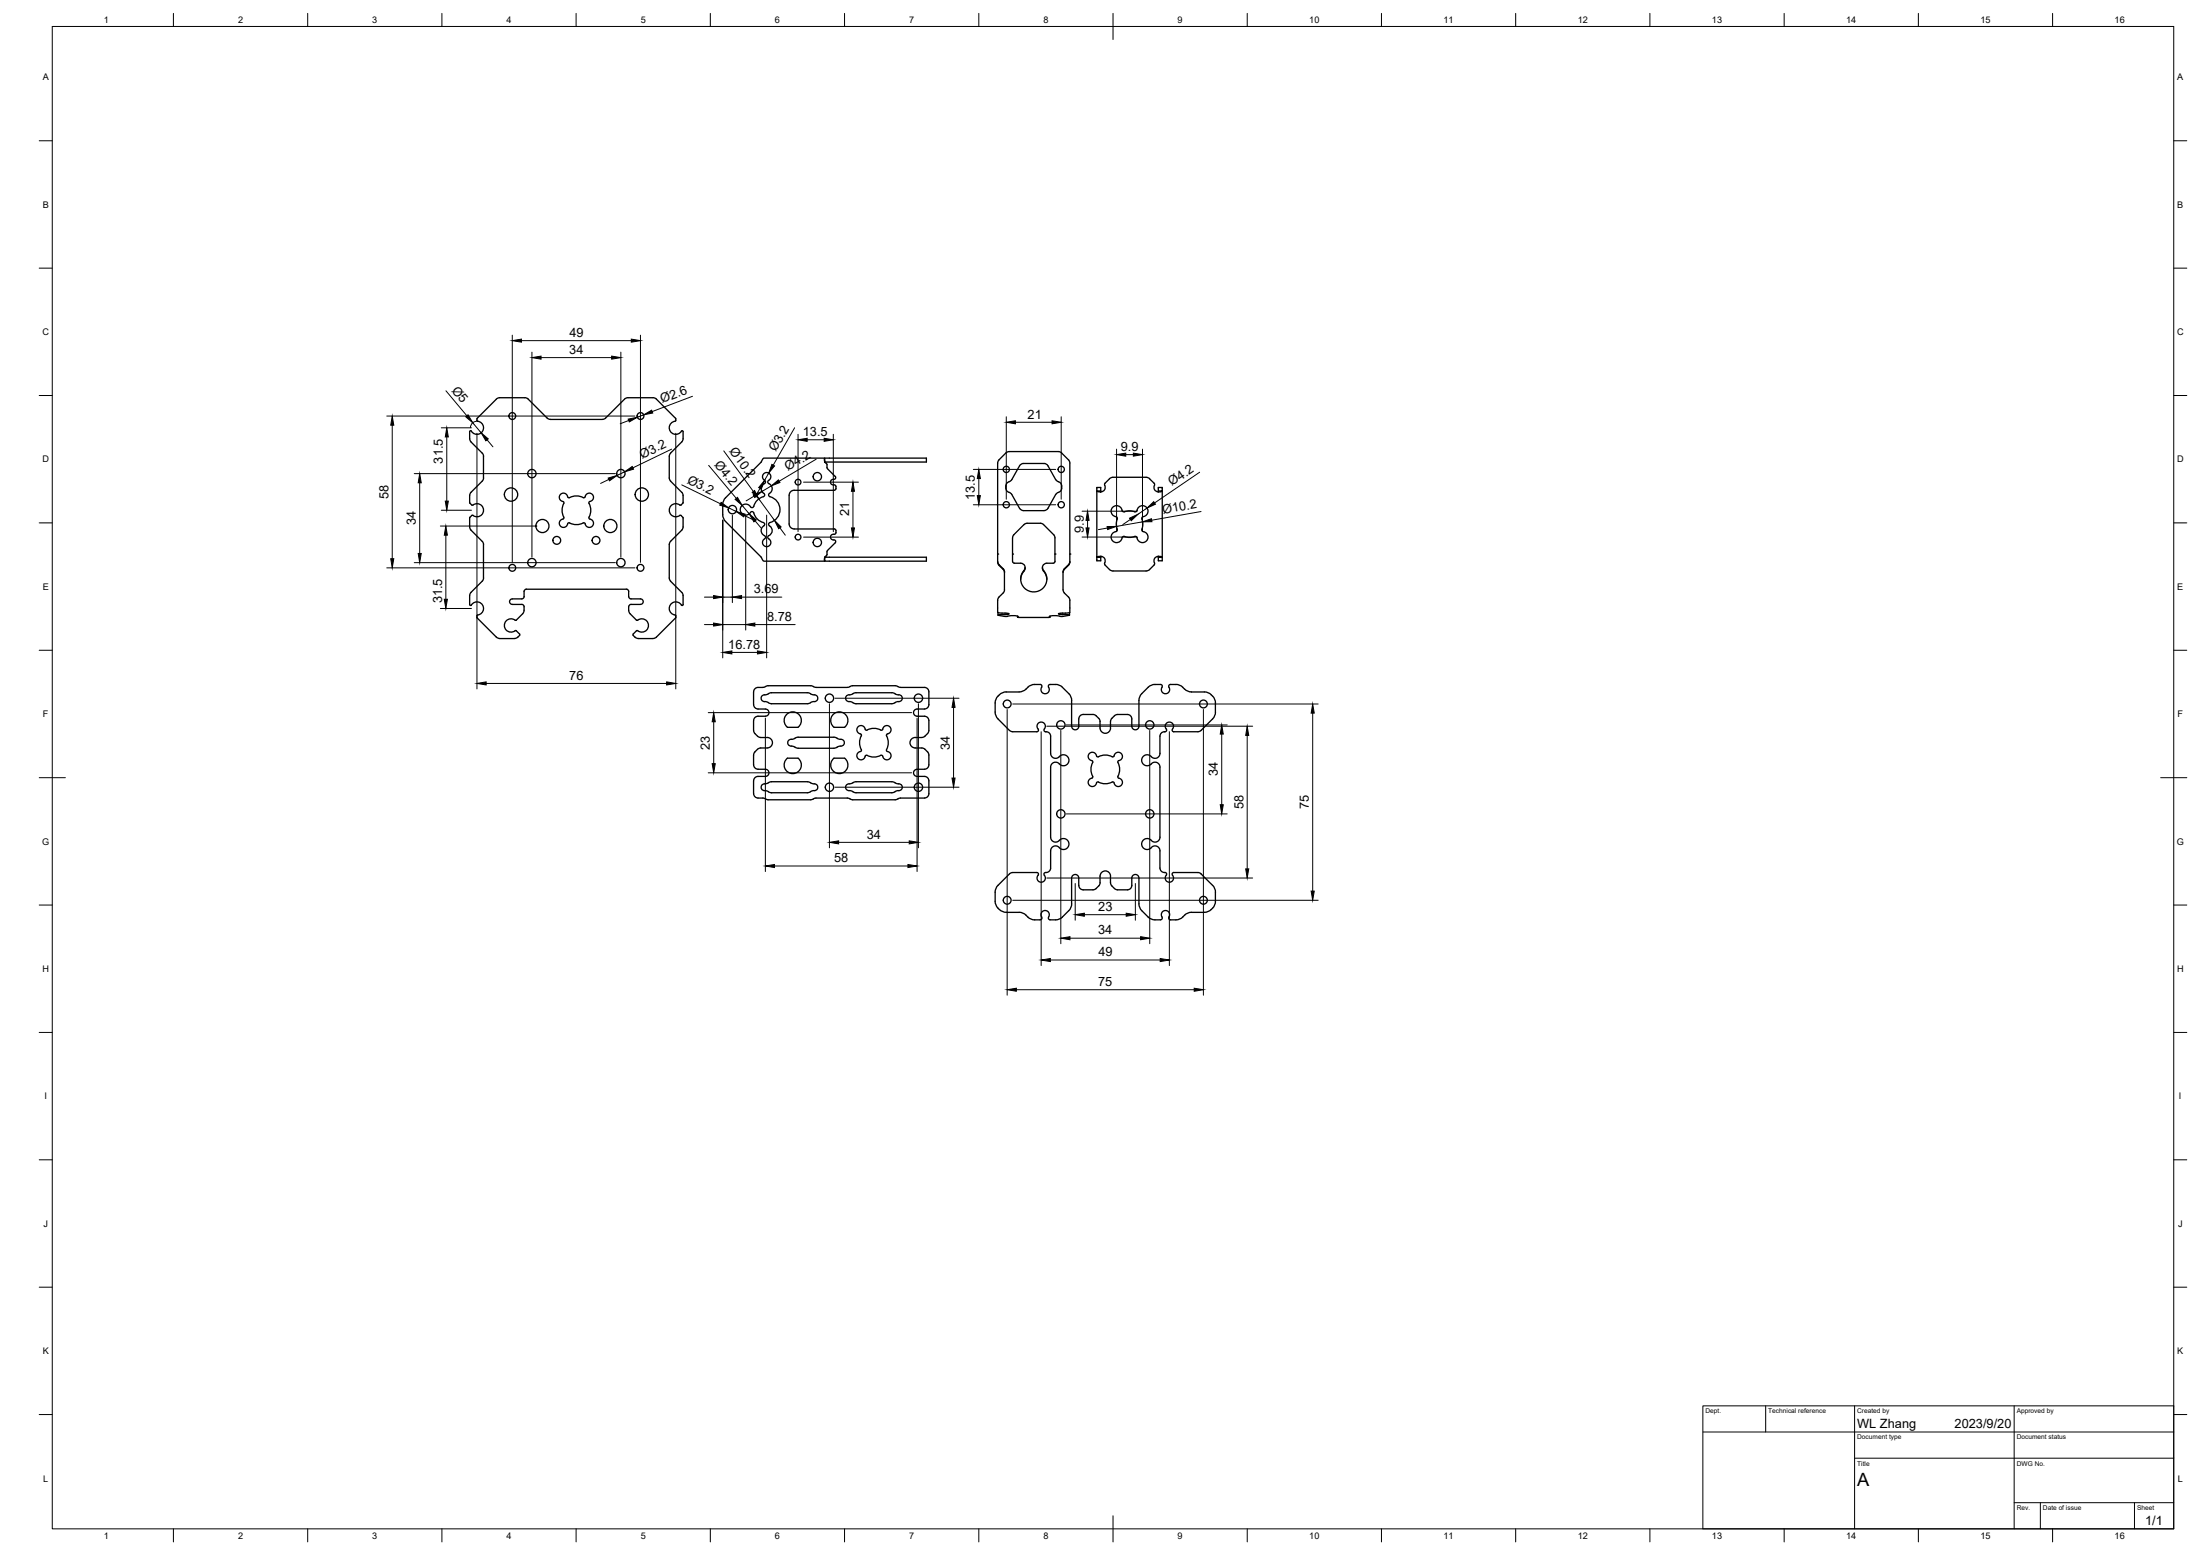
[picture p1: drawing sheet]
<svg xmlns="http://www.w3.org/2000/svg" width="841mm" height="594mm" viewBox="0 0 841 594" stroke-linecap="round" stroke-linejoin="round" font-family="sans-serif">
<!-- layer: Visible -->
<g fill="none" stroke="#000" stroke-width=".51">
<path d="M189.7 152.5l-7.3 7.3v1a2.6 2.6 0 0 1 2.1 4 2.6 2.6 0 0 1-4.5-.3l-.5 .4 .2 3.3 4.7 4.9 .4 1.2v8.6l-.5 .9-4.6 4.9-.2 3.3 1 1a2.6 2.6 0 0 1 3.6 .1 2.6 2.6 0 0 1 0 3.6 2.6 2.6 0 0 1-3.6 .1l-1 1.1 .2 4.1 4.7 4.8 .4 1.2M189.7 152.5l1.4-.6 9.9 .1 .9 .5M201.9 152.5l7.3 7.3M209.2 159.7l1.2 .5h19.9l1.2-.5M238.7 152.5l-7.2 7.3M238.7 152.5l1.4-.6 9.9 .1 .9 .5M250.9 152.5l7.4 7.3v1a2.56 2.56 0 0 0-2.2 3.8 2.56 2.56 0 0 0 4.4 .1M260.5 164.7l.4-.1 .3 .3M261.1 164.9v2.7l-.2 .9-4.6 4.6-.4 .9-.1 8.6 .6 1.2 4.5 4.6 .2 .9v2.7M315.2 175l.1 1.5zM315.3 176.5h38.8v-1.5h-62.1l-1 1.5-14 14-.7 1.8v4.8l1.1 2.1 13.6 13.7 1 1.5h23.3v-1.5l.8-.8 .1-1.6 3.1-3.1 .2-.5-.2-.5a1.41 1.41 0 0 1-1.8-1.5l.7-.7a1.02 1.02 0 0 0 1.4-.7l-.1-1-.6-.4M315.3 176.5l.8 .8 .1 1.6 3.1 3.1"/>
<path d="M381.9 175.7l3-2.9 .9-.3 19.1 .1 .9 .4 2.7 2.7M381.9 175.7l-.5 1.2v37.9l.5 1.1M389.8 177.9l-3.2 5.6a2.86 2.86 0 0 0-2.1 3 2.95 2.95 0 0 0 2.1 2.1l3.2 5.6M389.8 177.9l.8-.7 .7-.1 8.5 .1 .8 .7 3.2 5.6a2.86 2.86 0 0 1 2.1 3 2.95 2.95 0 0 1-2.1 2.1l-3.2 5.6-.8 .7-8.6 .2-.9-.4-.5-.5M408.5 175.7l.5 1.2v37.9l-.5 1.1M214.1 189a1.7 1.7 0 0 1 1.9-.5 1.7 1.7 0 0 1 1.1 1.5l.3 .2a6.9 6.9 0 0 1 6-.1 1.85 1.85 0 0 1 1.3-1.5 1.85 1.85 0 0 1 1.9 .4 1.91 1.91 0 0 1-1.4 2.8l-.1 .2a6.8 6.8 0 0 1 .1 6 1.85 1.85 0 0 1 1.5 1.3 1.85 1.85 0 0 1-.5 1.9 1.91 1.91 0 0 1-2.8-1.4l-.1-.1a6.9 6.9 0 0 1-6 .1 1.85 1.85 0 0 1-1.3 1.5 1.85 1.85 0 0 1-1.9-.4 1.91 1.91 0 0 1 1.4-2.9l.1-.1a6.9 6.9 0 0 1-.1-6.1 1.91 1.91 0 0 1-1.4-2.8zM261.1 197.9l-.1 4.1-4.7 4.8-.4 1.2M261.2 192l-1 1a2.6 2.6 0 0 0-3.6 .1 2.6 2.6 0 0 0 0 3.6 2.6 2.6 0 0 0 3.6 .1l1 1.1M291.8 189.8a6.1 6.1 0 0 0-4 4l-.5 .1a2.33 2.33 0 0 0-4.1-.1 2.14 2.14 0 0 0 1 2.8 2.14 2.14 0 0 0 2.9-1l.7-.1a6.7 6.7 0 0 0 4.4 4.5l.1 .5a2.46 2.46 0 0 0-1.3 2.3 2.46 2.46 0 0 0 1.6 2.2l-.3 .9M292.3 183.5l.3 .9a2.46 2.46 0 0 0-1.6 2.2 2.46 2.46 0 0 0 1.3 2.3l-.1 .5-.4 .4M292.3 183.5a1.62 1.62 0 0 1-.3-2.5 1.62 1.62 0 0 1 2.6 .3 1.62 1.62 0 0 1-.9 2.4l-.1 .7a2.45 2.45 0 0 1 1.6 2.2 2.45 2.45 0 0 1-1.4 2.3l.1 .5 .4 .4M294.3 189.8a5.1 5.1 0 0 1 3.9 5.1 5.1 5.1 0 0 1-4.1 4.9l-.3 .7a2.39 2.39 0 0 1 .5 3.9 .86 .86 0 0 0-.8 .8 .86 .86 0 0 0 .7 .9 1.6 1.6 0 0 1-.1 2.4 1.6 1.6 0 0 1-2.3-.3 1.6 1.6 0 0 1 .5-2.4"/>
<path d="M301.7 189.2v11M303.6 187.3l-1.4 .6-.5 1.3M319.3 182a.87 .87 0 0 1-.1 1.1 .87 .87 0 0 1-1.1 .1 1.17 1.17 0 0 0-.5 1.6 1.17 1.17 0 0 0 1.6 .5l.3 .4 .1 1-.7 .6h-15.3M419.3 187.6h1.5v.3zM420.8 187.6v-1.4h-1.5v26.7l1.5-.4M433.7 195.5a6.2 6.2 0 0 0-4.2 0h-.2a3.3 3.3 0 0 0-2.5-2.3 2.18 2.18 0 0 0-2 2.2 2.18 2.18 0 0 0 2.1 2.1l.2 .6a6.3 6.3 0 0 0 0 4.5v.2a3.2 3.2 0 0 0-2.3 2.5 2.19 2.19 0 0 0 2.2 2 2.19 2.19 0 0 0 2.1-2.2l.6-.2a5.4 5.4 0 0 0 4 .1M433.8 195.5h.6a3.2 3.2 0 0 1 2.5-2.3 2.18 2.18 0 0 1 2 2.2 2.18 2.18 0 0 1-2.2 2.1l-.2 .6a6.3 6.3 0 0 1 0 4.5l.1 .2a3.2 3.2 0 0 1 2.3 2.5 2.18 2.18 0 0 1-2.3 2 2.18 2.18 0 0 1-2.1-2.2l-.7-.1M441.2 184.6l-1.7-1.7-1-.5-13-.1-1.1 .4-2.1 2.2a2.07 2.07 0 0 1-1.1 3h-.4M441.2 184.6l.2 .3a2.07 2.07 0 0 0 1.1 3h.3M442.8 186.2h1.5v1.4h-1.5zM442.8 187.6v.3M442.8 187.9l1.5-.3v26.6h-1.5v-1.3"/>
<path d="M184.8 208v13.2l-.5 .8-4.6 4.9-.2 4.1 .5 .3a2.6 2.6 0 0 1 4.5-.2 2.6 2.6 0 0 1-2.1 4v1l7.3 7.3 1.4 .5M255.8 208l.1 13.2 .5 .8 4.5 4.6 .2 .9v3.5M301.7 200.2l.5 1.3 1.4 .6M303.6 202.1h15.3M315.3 212.9h38.8v1.5h-38.8zM381.4 214.5l.3 .9 2 2.1 .3 1v7.2l-2.6 3.3v5M381.9 216l1.8 1.8 .3 .9M387.6 204.3l4.4-4.3 5.7-.1 1.2 .5 3.9 3.9M387.6 204.3l-.5 1.2v9l.2 .5 .5 .2M391.9 216.8l-.1 .9a6.3 6.3 0 0 0-1.6 3.7M398.5 216.8v.3M398.5 217.1l.1 .6a6.3 6.3 0 0 1 1.6 3.7"/>
<path d="M402.8 204.3l.5 1.2v9.3l-.7 .4h-2.4a1.83 1.83 0 0 0-1.7 1.4 1.83 1.83 0 0 0 1 2 5 5 0 0 1-1.5 6.6 5 5 0 0 1-6.6-.8 5 5 0 0 1 .3-6.8 1.66 1.66 0 0 0-1.5-2.4h-2.4M406.9 217.3l-.5 1.2v6.8l.5 1.2M406.9 217.5l-.5 1.2M408.5 216l-1.6 1.5M409 214.5l-.3 .9-1.8 1.9M419.3 212.9h1.5v1.3h-1.5zM420.8 212.5v.4M420.8 212.5a1.76 1.76 0 0 1 1.4 2.8l.2 .5M422.4 215.9l2 1.9 1.1 .3h13l1-.5 1.7-1.7M442.8 212.5v.4M442.8 212.5l1.5 .4h-1.5M442.8 212.5a1.76 1.76 0 0 0-1.4 2.8l-.2 .5"/>
<path d="M196.9 236.9a2.55 2.55 0 0 0-3.4 .3 2.55 2.55 0 0 0 0 3.5 2.55 2.55 0 0 0 3.4 .3M199.8 234.5l-2.4 2.4h-.5M200.3 231.8v1.7l-.5 1M200.4 231.8l-.6-.8-4-.1a1.05 1.05 0 0 1-1-1 1.05 1.05 0 0 1 1-1.1h3.7l.6-.3 .3-2.9 .8-.5h38.2l.9 .5 .3 2.9 .6 .3h3.6a1.06 1.06 0 0 1 1.1 1.1 1.06 1.06 0 0 1-1.1 1h-3.6l-.6 .3-.3 .6M240.3 231.8l.4 2.4 2.7 2.8a2.65 2.65 0 0 1 3.7 .1 2.65 2.65 0 0 1 0 3.7 2.65 2.65 0 0 1-3.7 .1l-.1 .1M260.5 231.1a2.56 2.56 0 0 0-4.4 .2 2.56 2.56 0 0 0 2.2 3.8v1l-7.4 7.3-1.3 .5M261.2 231l-.3 .3-.4-.2M381.4 234l4.3 .4-.4 .3-3.8 .3 3.7 .5M381.5 234.1v.9M389 235.4v.4M401.4 235.4v.4M406.9 226.5l1.6 1.6 .4 .9v5"/>
<path d="M408.9 234.1v.9M408.9 234l-4.3 .5 4.3 .5-2.8 .5a10.1 10.1 0 0 0-5 0l.3 .3-11.8 .1-.6-.1 .2-.4-1-.2-3 .3M191.1 244h5.5M196.9 240.9l.5 .1M197.4 241l1.2 1.2a2.06 2.06 0 0 1-2 1.7M243.3 241l-1.2 1.2a2.14 2.14 0 0 0 2 1.7M244.1 244h5.5M288.1 264.3v4.9M288.1 275.3v3.8M288.1 279l.5 1.3 1.6 1.3 3.1 .1a2.01 2.01 0 0 1 2 2.1 2.01 2.01 0 0 1-2 2l-3.1 .1-1.8 1.6-.3 .9M288.1 269.2l.2 .8 1 .8 3.3 .1M292.3 265.4a1.33 1.33 0 0 0-1.3 1.6 1.33 1.33 0 0 0 1.7 1l1 .4"/>
<path d="M292.6 273.6l-3.3 .1-1 .8-.2 .8M292.6 270.9a1.37 1.37 0 0 1 1.4 1.3 1.37 1.37 0 0 1-1.4 1.4M292.6 262.3l-1 .3a3.2 3.2 0 0 0-3 .5l-.5 1.2M292.7 262.3l1-.3h16.2l1 .3M293.7 265l1.3-.4 13.9 .1 2.4 .8M293.7 265.1l-1.4 .4M300.9 272.8a3.3 3.3 0 0 1 4.7 .4 3.3 3.3 0 0 1-.5 4.6h-4.1a3.3 3.3 0 0 1-.1-5zM310.9 262.3l1 .3h12M311.2 265.4a1.33 1.33 0 0 1 1.4 1.6 1.33 1.33 0 0 1-1.7 1l-2.3 .9h-13.6l-1.3-.4M318.7 272.8a3.3 3.3 0 0 1 4.7 .4 3.3 3.3 0 0 1-.5 4.6h-4.1a3.3 3.3 0 0 1-.1-5zM324.6 265.4a1.33 1.33 0 0 0-1.3 1.6 1.33 1.33 0 0 0 1.7 1l1 .4M324.9 262.3l-1 .3"/>
<path d="M325 262.3l1-.3h16.2l1 .3M326 265l.9-.3 14-.1 2.7 .9M326 265.1l-1.4 .4M331.5 278.9h-.5a1.85 1.85 0 0 0-1.2-1.5 1.85 1.85 0 0 0-1.9 .4 1.94 1.94 0 0 0 1.4 2.9v.4M336.7 278.9a5.5 5.5 0 0 0-5.2 0M336.7 278.9h.5a1.85 1.85 0 0 1 1.2-1.5 1.85 1.85 0 0 1 1.9 .4 1.94 1.94 0 0 1-1.4 2.9v.4M343.2 262.3l1 .3h9.2l1.2 .5 .5 1.2v4.9l-.2 .8-1 .8-3.3 .1a1.37 1.37 0 0 0-1.4 1.4 1.37 1.37 0 0 0 1.4 1.3h2.8l1.2 .5 .5 1.2v3.8l-.3 .9-1.8 1.6-3.1 .2a1.99 1.99 0 0 0-2 2 1.99 1.99 0 0 0 2 1.9l3.1 .2 1.8 1.6 .3 .9v3.8l-.5 1.2-1.2 .5h-2.8a1.37 1.37 0 0 0-1.4 1.4 1.37 1.37 0 0 0 1.4 1.3l3.3 .1 1 .8 .2 .8v4.9M343.5 265.4a1.33 1.33 0 0 1 1.4 1.6 1.33 1.33 0 0 1-1.7 1l-2.3 .9h-13.6l-1.3-.4M380.4 272l.8 2.3 5.3 5.1 9.9 .2 .6-.7a1.68 1.68 0 0 1-.1-2.5 1.68 1.68 0 0 1 2.5 .3l.2 .9-.4 .9a.84 .84 0 0 0 .2 1 .84 .84 0 0 0 1 .1l.7 .5 .5 .7v7a1.97 1.97 0 0 0 1.5 1.9 1.97 1.97 0 0 0 2.2-1 2.13 2.13 0 0 1 3 .7 2.13 2.13 0 0 1-.7 3 2.13 2.13 0 0 1-3-.9 1.89 1.89 0 0 0-3 1.6v26.7a1.97 1.97 0 0 0 1.5 1.9 1.97 1.97 0 0 0 2.2-1 2.13 2.13 0 0 1 3 .7 2.13 2.13 0 0 1-.7 3 2.13 2.13 0 0 1-3-.9 1.89 1.89 0 0 0-3 1.6v6.5a2.12 2.12 0 0 1-2.3 1.9l-.2 .4a1.74 1.74 0 0 1 .3 2.2 1.74 1.74 0 0 1-2.1 .8 1.89 1.89 0 0 1-.3-3l-.7-.6-9.8 .2-5.3 5.1-.8 2.3M382 265.4l-.8 .9-.6 1.3-.2 4.4M389.6 264.4h-5.4l-2.1 1M392.9 262.6l-1.5 1.2-1.8 .5"/>
<path d="M397.6 261.5l-3 .1-1.7 1M397.6 261.5l.7 .6a1.7 1.7 0 0 0 .1 2.5 1.7 1.7 0 0 0 2.5-.3l.2-.9-.3-1.3 .2-.4 2.5-.2M403.6 261.5l1.4 .3 1.2 .8M406.1 262.6l2.8 2.8 .8 2.2M409.7 267.6v9.9M419 273.4l1.4 1.6 .1 3.2M419 273.5l-1.2-.5-4.6 .2-.7 1-.1 3.3a1.37 1.37 0 0 1-1.4 1.3 1.37 1.37 0 0 1-1.3-1.3M420.5 278.2a2 2 0 0 0 2 2 2 2 0 0 0 2-2M431 273h-3.8l-1.2 .4-1.3 1.6-.2 3.2M438.9 262.6l-2.7 2.8-.7 1.3-.1 10.8a1.37 1.37 0 0 1-1.4 1.3 1.37 1.37 0 0 1-1.3-1.3l-.1-3.3-.8-1-.8-.2M438.9 262.6l2.1-1.1h2.9l.4 .6a1.7 1.7 0 0 0 .1 2.5 1.7 1.7 0 0 0 2.5-.3l.2-.9-.3-1.3 .4-.6 3.3 .1 1.7 1M445.1 279.6l-.8 .2-.8 1-.1 7a1.97 1.97 0 0 1-1.5 1.9 1.97 1.97 0 0 1-2.2-1 2.13 2.13 0 0 0-2.9 .7 2.13 2.13 0 0 0 .7 3 2.13 2.13 0 0 0 3-.9 1.89 1.89 0 0 1 2.9 1.6v26.7a1.96 1.96 0 0 1-1.5 1.9 1.96 1.96 0 0 1-2.2-1 2.13 2.13 0 0 0-2.9 .7 2.13 2.13 0 0 0 .7 3 2.13 2.13 0 0 0 3-.9 1.89 1.89 0 0 1 2.9 1.6l.1 7 .8 1 .8 .2"/>
<path d="M452.1 262.6l.7 .7M452.9 263.3l2.1 1 6.4 .2 1.3 .6 .8 .9M463.5 274.7l-4.4 4.3-.8 .5-9.6 .1-.6-.7a1.73 1.73 0 0 0 .3-2.1 1.73 1.73 0 0 0-2.1-.8 1.87 1.87 0 0 0-.3 2.9l-.2 .5-.7 .2M463.6 266l1 2.1v3.9M464.7 272l-.3 1.5-.8 1.1M288.1 288.5v3.7M288.1 298.3v4.9M288.1 292.2l.2 .8 1 .8 3.3 .1M292.6 296.6l-3.3 .1-1 .8-.2 .8M292.6 293.9a1.37 1.37 0 0 1 1.4 1.4 1.37 1.37 0 0 1-1.4 1.3M293.7 299.1l1.3-.4h13.6l1.9 .7a1.49 1.49 0 0 1 1.8 .5 1.49 1.49 0 0 1-.1 1.8l-1 .4M293.7 299l-.6 .4a1.49 1.49 0 0 0-1.8 .5 1.49 1.49 0 0 0 .1 1.8l.9 .4"/>
<path d="M300.6 290.1l.4-.4h4.1a3.3 3.3 0 0 1 .5 4.6 3.3 3.3 0 0 1-4.7 .5 3.3 3.3 0 0 1-.3-4.7zM318.4 290.1l.4-.4h4.1a3.3 3.3 0 0 1 .5 4.6 3.3 3.3 0 0 1-4.7 .5 3.3 3.3 0 0 1-.3-4.7zM318.8 281.7l-13.7-.1-1.9 .8a1.48 1.48 0 0 0-1.7 .5 1.48 1.48 0 0 0 0 1.8l3.6 1.1 13.7 .1M318.8 281.6l1.9 .8a1.48 1.48 0 0 1 1.7 .5 1.48 1.48 0 0 1 0 1.8l-3.6 1.1M326 299.1l1.3-.4h13.6l1.9 .7a1.49 1.49 0 0 1 1.8 .5 1.49 1.49 0 0 1-.1 1.8l-1 .4M326 299l-.6 .4a1.49 1.49 0 0 0-1.8 .5 1.49 1.49 0 0 0 .1 1.8l.9 .4M329.3 281.1a5.5 5.5 0 0 0 0 5.3M329.3 286.4v.4a1.85 1.85 0 0 0-1.5 1.3 1.85 1.85 0 0 0 .4 1.9 1.91 1.91 0 0 0 2.8-1.4h.5M336.7 288.6a5.5 5.5 0 0 1-5.2 0M338.9 281.1a5.5 5.5 0 0 1 0 5.3M338.9 286.4v.4a1.85 1.85 0 0 1 1.5 1.3 1.85 1.85 0 0 1-.4 1.9 1.91 1.91 0 0 1-2.8-1.4h-.5M425.9 288.7l-.4 .5a6.9 6.9 0 0 0-6.1-.1 1.85 1.85 0 0 0-1.2-1.5 1.85 1.85 0 0 0-1.9 .4 1.91 1.91 0 0 0 1.4 2.8l.1 .2a6.9 6.9 0 0 0-.1 6 1.85 1.85 0 0 0-1.5 1.3 1.85 1.85 0 0 0 .4 1.9 1.91 1.91 0 0 0 2.8-1.4l.2-.1a6.9 6.9 0 0 0 6 .1l.3 .3"/>
<path d="M425.9 288.8a1.64 1.64 0 0 1 1.9-1.3 1.64 1.64 0 0 1 1.3 1.7 1.64 1.64 0 0 1-1.6 1.5l-.2 .3a6.9 6.9 0 0 1 .1 6 1.85 1.85 0 0 1 1.5 1.3 1.85 1.85 0 0 1-.5 1.9l-1.3 .2-.8-.4-.4-.9M288.1 303.2l.5 1.2a3.3 3.3 0 0 0 3 .5l2 .7 16.3-.1 1-.3M292.3 302l1.4 .5M311.3 302l-2.7 .9h-13.6l-1.3-.4M323.9 304.9h-12l-1 .3M323.9 304.9l2 .7 16.3-.1 1-.3M324.6 302l1.4 .5M343.6 302l-2.7 .9h-13.6l-1.3-.4M355.1 303.2l-.2 .8-1 .8-9.7 .1-1 .3M409.7 335.5v9.8M409.7 335.5a1.37 1.37 0 0 1 1.3-1.4 1.37 1.37 0 0 1 1.4 1.4v2.8M412.4 338.3l.2 .8 1 .8 4.2 .1 1.2-.5"/>
<path d="M420.5 334.7l-.1 3.2-1.4 1.6M420.5 334.7a2 2 0 0 1 2-2 2 2 0 0 1 2 2M424.5 334.7l.2 3.2 1.6 1.8 .9 .3h3.8M432.7 338.3v-2.8a1.37 1.37 0 0 1 1.3-1.4 1.37 1.37 0 0 1 1.4 1.4v9.8l.5 1.8 3 3.2 1.2 .8 3.5 .3 .7-.6a1.72 1.72 0 0 1 0-2.3 1.72 1.72 0 0 1 2.3-.3l.5 1.3-.3 1.3 .6 .6 3.1-.1 1.3-.6 1-1.1M432.7 338.3l-.5 1.2-1.2 .5M445.1 333.3l.7 .2 .2 .4a1.73 1.73 0 0 0-.4 2.2 1.73 1.73 0 0 0 2.1 .8 1.91 1.91 0 0 0 .4-3l.6-.6 9.6 .1 .8 .4 4.4 4.5M463.6 338.2l.8 1.2 .3 1.5M380.4 340.9l.2 4.4 1.4 2.2M382.1 347.5l2.1 1 5.4 .1M389.6 348.5a4.8 4.8 0 0 1 3.7 2.2l1.7 .7h2.6M397.6 351.4l.7-.6a1.72 1.72 0 0 1 0-2.3 1.72 1.72 0 0 1 2.3-.3l.5 .8-.3 1.8 .2 .4 2.5 .2M409.7 345.3l-.3 1.4-.8 1.2-2.8 2.8-2.2 .7"/>
<path d="M463.5 347l-2.1 1.4-6.4 .2-2.1 1M464.6 340.9v3.9l-1 2.1"/>
<circle cx="195.8" cy="158.9" r="1.3"/>
<circle cx="244.8" cy="158.9" r="1.3"/>
<circle cx="384.7" cy="179.3" r="1.2"/>
<circle cx="405.7" cy="179.3" r="1.2"/>
<circle cx="195.4" cy="188.9" r="2.55"/>
<circle cx="203.3" cy="180.9" r="1.6"/>
<circle cx="237.4" cy="180.9" r="1.6"/>
<circle cx="245.4" cy="188.9" r="2.55"/>
<circle cx="280" cy="194.7" r="1.6"/>
<circle cx="305.1" cy="184.2" r="1.09"/>
<circle cx="312.5" cy="182.1" r="1.6"/>
<circle cx="384.7" cy="192.8" r="1.2"/>
<circle cx="405.7" cy="192.8" r="1.2"/>
<circle cx="195.8" cy="216.9" r="1.3"/>
<circle cx="203.3" cy="215" r="1.6"/>
<circle cx="207.4" cy="201" r="2.51"/>
<circle cx="212.8" cy="206.4" r="1.49"/>
<circle cx="227.8" cy="206.4" r="1.49"/>
<circle cx="233.3" cy="201" r="2.51"/>
<circle cx="237.4" cy="215" r="1.6"/>
<circle cx="244.8" cy="216.9" r="1.3"/>
<circle cx="305.1" cy="205.2" r="1.09"/>
<circle cx="312.5" cy="207.2" r="1.6"/>
<circle cx="317.1" cy="266.7" r="1.6"/>
<circle cx="351.1" cy="266.7" r="1.6"/>
<circle cx="385" cy="268.9" r="1.49"/>
<circle cx="405.5" cy="276.9" r="1.6"/>
<circle cx="439.5" cy="276.9" r="1.6"/>
<circle cx="460" cy="268.9" r="1.49"/>
<circle cx="317.1" cy="300.8" r="1.6"/>
<circle cx="351.1" cy="300.8" r="1.6"/>
<circle cx="405.5" cy="310.9" r="1.6"/>
<circle cx="439.5" cy="310.9" r="1.6"/>
<circle cx="385" cy="343.9" r="1.49"/>
<circle cx="460" cy="343.9" r="1.49"/>
</g>
<g fill="#000">
<circle cx="315.3" cy="212.9" r=".25"/>
<circle cx="381.4" cy="211.7" r=".25"/>
<circle cx="387.1" cy="211.7" r=".25"/>
<circle cx="403.3" cy="211.7" r=".25"/>
<circle cx="409" cy="211.7" r=".25"/>
</g>
<!-- layer: BORDER -->
<g fill="none" stroke="#000" stroke-width=".38">
<path d="M20 10.1h811v574h-811zM66.3 5.1v5M117.6 5.1v5M168.9 5.1v5M220.2 5.1v5M271.5 5.1v5M322.9 5.1v5M374.2 5.1v5M425.5 5.1v10M476.8 5.1v5M528.1 5.1v5M579.4 5.1v5"/>
<path d="M630.7 5.1v5M682.1 5.1v5M733.4 5.1v5M784.7 5.1v5M15 53.8h5M831 53.8h5M15 102.4h5M831 102.4h5M15 151.1h5M831 151.1h5M15 199.8h5M831 199.8h5"/>
<path d="M15 248.4h5M831 248.4h5M15 297.1h10M826 297.1h10M15 345.8h5M831 345.8h5M15 394.4h5M831 394.4h5M15 443.1h5M831 443.1h5M15 491.8h5M831 491.8h5"/>
<path d="M15 540.4h5M831 540.4h5M425.5 579.1v10M66.3 584.1v5M117.6 584.1v5M168.9 584.1v5M220.2 584.1v5M271.5 584.1v5M322.9 584.1v5M374.2 584.1v5M476.8 584.1v5M528.1 584.1v5"/>
<path d="M579.4 584.1v5M630.7 584.1v5M682.1 584.1v5M733.4 584.1v5M784.7 584.1v5"/>
</g>
<!-- layer: TITLEBLOCK -->
<path d="M651 537.1h180v47h-180zM675 537.1v10M709 537.1v47M770 537.1v47M651 547.1h180M709 557.1h122M770 574.1h61M780 574.1v10M816 574.1v10" fill="none" stroke="#000" stroke-width=".38"/>
<!-- layer: FD_Dimensions -->
<g fill="none" stroke="#000" stroke-width=".38">
<path d="M195.8 128.1v86.8M199.3 130.1h42M203.3 134.5v78.3M206.8 136.6h27M237.3 134.5v78.3M244.8 128.1v86.8M147.8 159h94.9M170.5 149.3l8 9.5M246.1 158.5l-2.5 .9M264.7 151.4l-15.4 5.8M384.7 159.2v31.5M405.7 159.2v31.5"/>
<path d="M149.9 162.4v51.1M168.7 163.4h11.5M170.8 166.9v24.5M180.7 161.5l3.2 3.9M182.3 165.5v97.7M182.7 160.9a2.51 2.51 0 0 0-2.9 2.4M186.2 168l2.2 2.7M240.3 160.6l-3.2 1.3M256.8 171.6l-14.9 7.1M258.3 165.5v97.7M270.9 177.8l10.6 12.6M276.7 172.3l11.3 15.5"/>
<path d="M303.8 163.4l-8.2 14.3M305.1 165.9v37.2M308.6 168h6.5M312 175.4l-14.1 8.4M318.6 165.9v37.2M372.1 179.3h31.5M388.2 161.3h14M426.8 171.6v31.5M430.4 173.7h2.9M436.8 171.6v31.5M158.3 180.9h76.9M160.4 184.5v26.9"/>
<path d="M168.7 194.9h11.5M232.7 183.2l-3.1 1.5M238.8 180.2l-2.9 1.4M260.6 185.2l14.8 7.3M276.3 198.7v52.6M278.5 194l2.9 1.4M280 196.8v33.4M283.7 193.1l2.7 3.2M284.6 196.9l3.1 1.6M285.1 196.8v43.9M288.2 189.6l-3 1.8M288.7 199l2.2 2.7"/>
<path d="M290.1 190.6l6 8.2M290.5 186.6l-1.7 3M293.1 196.8v54.5M293.9 180.8l-1.6 2.7M294.9 185.6l-3.6 2.2M307.2 184.2h21M326.1 187.7v14M372.1 192.8h31.5M374.2 182.8v6.5M413.7 195.3h21M415.8 198.8v2.9M432.1 198.5l-2.9 1.9"/>
<path d="M436.8 199.4l-10 1.7M438.5 194.1l-3.5 2.4M458.6 180.4l-17.2 11.7M459.1 195.4l-18.8 3.3M147.8 217h94.9M158.3 215h76.9M168.3 201h37M170.4 204.5v24.5M298.1 201.6l2.1 2.9M307.2 205.2h21M413.7 205.2h21M423.3 201.7l-3.4 .6"/>
<path d="M168.3 232.5h11.9M269.3 228.1h3.5M269.3 238.6h3.5M276.3 228.1h3.7M276.3 238.6h8.8M283.5 228.1h15.4M288.6 238.6h15.4M279.8 249.3h9.8M185.8 261.1h69M270.7 272.3h77.8M272.8 275.8v16M292.6 274.4v58.6"/>
<path d="M317.1 268.9v55M319.2 266.8h47.4M350.6 274.4v58.6M351.1 268.9v55M364.5 270.2v27.1M385 271.1v109.1M387.1 269h116.8M398 279.5v89.4M400.1 277.4h78.8M405.5 279.1v81.4M407.6 277h61.5M439.5 279.1v81.4"/>
<path d="M447 279.5v89.4M460 271.1v109.1M501.8 272.5v67.9M270.7 295.2h77.8M467 280.5v26.9M476.8 281v50.9M319.2 300.8h47.4M407.6 311h61.5M296.1 330.8h51M320.6 321.8h27M400.1 335.4h78.8M411 337.5v14.1"/>
<path d="M434 337.5v14.1M387.1 344h116.8M409 358.4h27M414.5 349.5h16M388.5 378.1h68M401.5 366.8h42"/>
</g>
<g fill="#000" stroke="#000" stroke-width=".38">
<path d="M195.8 130.1l3.5-.5v1.1zM203.3 136.6l3.5-.5v1.1zM233.8 136.1l3.5 .5-3.5 .6zM241.3 129.6l3.5 .5-3.5 .6zM178 159.2l.9-.7 1.8 3zM246.1 158.5l3-1.8 .4 1.1zM149.9 159l.6 3.4h-1.1zM170.8 163.4l.6 3.5h-1.2zM183.9 165.4l2.7 2.3-.9 .7zM240.1 160.1l3.5-.7-3 1.8zM238.8 180.2l2.9-2 .5 1.1zM295.1 177.4l1 .6-2.2 2.8z"/>
<path d="M305.1 168l3.5-.6v1.2zM315.1 167.4l3.5 .6-3.5 .6zM384.7 161.3l3.5-.5v1.1zM402.2 160.8l3.5 .5-3.5 .6zM426.8 173.7l3.6-.6v1.2zM433.3 173.1l3.5 .6-3.5 .6zM160.4 180.9l.6 3.6h-1.1zM170.2 191.4h1.2l-.6 3.5zM232.5 182.6l3.4-1-2.9 2.1zM275.7 191.9l2.8 2.1-3.4-1zM281 190.8l.9-.8 1.8 3.1zM281.4 195.4l3.4 1-.5 1.1z"/>
<path d="M288 189.1l3.3-1.3-2.8 2.3zM287.5 188.1l1-.7 1.6 3.2zM286.4 196.3l2.7 2.3-.9 .8zM292.3 183.5l-1.3 3.4-1-.6zM294.9 185.6l2.7-2.3 .6 1zM326.1 184.2l.5 3.5h-1.1zM374.2 179.3l.6 3.5h-1.2zM373.6 189.3h1.2l-.6 3.5zM415.8 195.3l.5 3.5h-1.1zM431.8 198l3.2-1.5-2.5 2.4zM436.8 199.4l3.4-1.2 .2 1.1zM438.5 194.1l2.5-2.4 .7 .9z"/>
<path d="M149.4 213.5h1.1l-.6 3.5zM159.9 211.4h1.1l-.6 3.6zM170.4 201l.6 3.5h-1.2zM296.1 198.8l2.5 2.5-.9 .7zM325.5 201.7h1.1l-.5 3.5zM415.2 201.7h1.1l-.5 3.5zM423.2 201.2l3.6-.1-3.4 1.2zM169.8 229h1.2l-.6 3.5zM272.8 227.5l3.5 .6-3.5 .6zM272.8 238l3.5 .6-3.5 .6zM280 228.1l3.5-.6v1.2zM285.1 238.6l3.5-.6v1.2z"/>
<path d="M276.3 249.3l3.5-.6v1.1zM289.6 248.7l3.5 .6-3.5 .5zM182.3 261.1l3.5-.6v1.2zM254.8 260.5l3.5 .6-3.5 .6zM272.8 272.3l.6 3.5h-1.2zM364.5 266.8l.6 3.4h-1.2zM501.8 269l.6 3.5h-1.2zM272.2 291.8h1.2l-.6 3.4zM363.9 297.3h1.2l-.6 3.5zM467 277l.6 3.5h-1.1zM476.8 277.4l.6 3.6h-1.2zM466.5 307.4h1.1l-.6 3.6z"/>
<path d="M292.6 330.8l3.5-.5v1.1zM317.1 321.8l3.5-.6v1.2zM347.1 330.3l3.5 .5-3.5 .6zM347.6 321.2l3.5 .6-3.5 .6zM476.2 331.9h1.2l-.6 3.5zM405.5 358.4l3.5-.5v1.1zM411 349.5l3.5-.6v1.1zM430.5 348.9l3.5 .6-3.5 .5zM436 357.9l3.5 .5-3.5 .6zM501.2 340.4h1.2l-.6 3.6zM385 378.1l3.5-.6v1.2zM398 366.8l3.5-.6v1.2z"/>
<path d="M443.5 366.2l3.5 .6-3.5 .6zM456.5 377.5l3.5 .6-3.5 .6z"/>
</g>
<text font-size="7" x="710" y="567.6">A</text>
<g font-size="4.9">
<text x="217.7" y="128.7">49</text>
<text x="217.6" y="135.2">34</text>
<text x="172.4" y="149.2" transform="rotate(50 172.4 149.2)">Ø5</text>
<text x="253.2" y="154.1" transform="rotate(-21 253.2 154.1)">Ø2.6</text>
<text x="392.8" y="159.9">21</text>
<text x="306.9" y="166.6">13.5</text>
<text x="278.6" y="172.3" transform="rotate(54 278.6 172.3)">Ø10.2</text>
<text x="296.6" y="172.9" transform="rotate(-60 296.6 172.9)">Ø3.2</text>
<text x="428.4" y="172.2">9.9</text>
<text x="169.3" y="177.1" transform="rotate(-90 169.3 177.1)">31.5</text>
<text x="245.5" y="175.3" transform="rotate(-26 245.5 175.3)">Ø3.2</text>
<text x="272.9" y="177.7" transform="rotate(50 272.9 177.7)">Ø4.2</text>
<text x="262.4" y="184.4" transform="rotate(26 262.4 184.4)">Ø3.2</text>
<text x="301.1" y="180.1" transform="rotate(-31 301.1 180.1)">Ø4.2</text>
<text x="448" y="185.8" transform="rotate(-34 448 185.8)">Ø4.2</text>
<text x="148.5" y="190.7" transform="rotate(-90 148.5 190.7)">58</text>
<text x="372.7" y="191" transform="rotate(-90 372.7 191)">13.5</text>
<text x="324.7" y="197" transform="rotate(-90 324.7 197)">21</text>
<text x="444.6" y="196.4" transform="rotate(-10 444.6 196.4)">Ø10.2</text>
<text x="159" y="200.7" transform="rotate(-90 159 200.7)">34</text>
<text x="414.3" y="203.6" transform="rotate(-90 414.3 203.6)">9.9</text>
<text x="288.2" y="226.7">3.69</text>
<text x="169" y="230.5" transform="rotate(-90 169 230.5)">31.5</text>
<text x="293.3" y="237.2">8.78</text>
<text x="278.4" y="247.8">16.78</text>
<text x="217.6" y="259.6">76</text>
<text x="271.4" y="286.4" transform="rotate(-90 271.4 286.4)">23</text>
<text x="363.1" y="286.5" transform="rotate(-90 363.1 286.5)">34</text>
<text x="465.6" y="296.6" transform="rotate(-90 465.6 296.6)">34</text>
<text x="475.3" y="309.2" transform="rotate(-90 475.3 309.2)">58</text>
<text x="500.4" y="309.2" transform="rotate(-90 500.4 309.2)">75</text>
<text x="331.4" y="320.4">34</text>
<text x="318.9" y="329.4">58</text>
<text x="419.8" y="348">23</text>
<text x="419.8" y="357">34</text>
<text x="419.9" y="365.3">49</text>
<text x="419.8" y="376.7">75</text>
<text x="710" y="545.6">WL Zhang</text>
<text x="747.2" y="545.6">2023/9/20</text>
<text x="820.1" y="582.7">1/1</text>
</g>
<g font-size="3.5">
<text x="39.7" y="8.9">1</text>
<text x="91" y="8.9">2</text>
<text x="142.3" y="8.8">3</text>
<text x="193.6" y="8.9">4</text>
<text x="244.9" y="8.8">5</text>
<text x="296.2" y="8.8">6</text>
<text x="347.6" y="8.8">7</text>
<text x="398.9" y="8.8">8</text>
<text x="450.2" y="8.8">9</text>
<text x="500.5" y="8.8">10</text>
<text x="551.8" y="8.9">11</text>
<text x="603.1" y="8.9">12</text>
<text x="654.5" y="8.8">13</text>
<text x="705.8" y="8.9">14</text>
<text x="757.1" y="8.8">15</text>
<text x="808.4" y="8.8">16</text>
<text x="16.3" y="30.7">A</text>
<text x="832.3" y="30.7">A</text>
<text x="16.3" y="79.3">B</text>
<text x="832.3" y="79.3">B</text>
<text x="16.2" y="128">C</text>
<text x="832.2" y="128">C</text>
<text x="16.2" y="176.7">D</text>
<text x="832.2" y="176.7">D</text>
<text x="16.3" y="225.4">E</text>
<text x="832.3" y="225.4">E</text>
<text x="16.4" y="274">F</text>
<text x="832.4" y="274">F</text>
<text x="16.1" y="322.7">G</text>
<text x="832.1" y="322.7">G</text>
<text x="16.2" y="371.3">H</text>
<text x="832.2" y="371.3">H</text>
<text x="17" y="420">I</text>
<text x="833" y="420">I</text>
<text x="16.6" y="468.7">J</text>
<text x="832.6" y="468.7">J</text>
<text x="16.3" y="517.3">K</text>
<text x="832.3" y="517.3">K</text>
<text x="16.5" y="566">L</text>
<text x="832.5" y="566">L</text>
<text x="39.7" y="587.8">1</text>
<text x="91" y="587.8">2</text>
<text x="142.3" y="587.8">3</text>
<text x="193.6" y="587.8">4</text>
<text x="244.9" y="587.8">5</text>
<text x="296.2" y="587.8">6</text>
<text x="347.6" y="587.8">7</text>
<text x="398.9" y="587.8">8</text>
<text x="450.2" y="587.8">9</text>
<text x="500.5" y="587.8">10</text>
<text x="551.8" y="587.8">11</text>
<text x="603.1" y="587.8">12</text>
<text x="654.5" y="587.8">13</text>
<text x="705.8" y="587.8">14</text>
<text x="757.1" y="587.8">15</text>
<text x="808.4" y="587.8">16</text>
</g>
<g font-size="2.5">
<text x="652" y="539.9">Dept.</text>
<text x="676" y="539.9">Technical reference</text>
<text x="710" y="539.9">Created by</text>
<text x="771" y="539.9">Approved by</text>
<text x="710" y="549.9">Document type</text>
<text x="771" y="549.9">Document status</text>
<text x="710" y="559.9">Title</text>
<text x="771" y="559.9">DWG No.</text>
<text x="771" y="576.9">Rev.</text>
<text x="781" y="576.9">Date of issue</text>
<text x="817" y="576.9">Sheet</text>
</g>
</svg>
